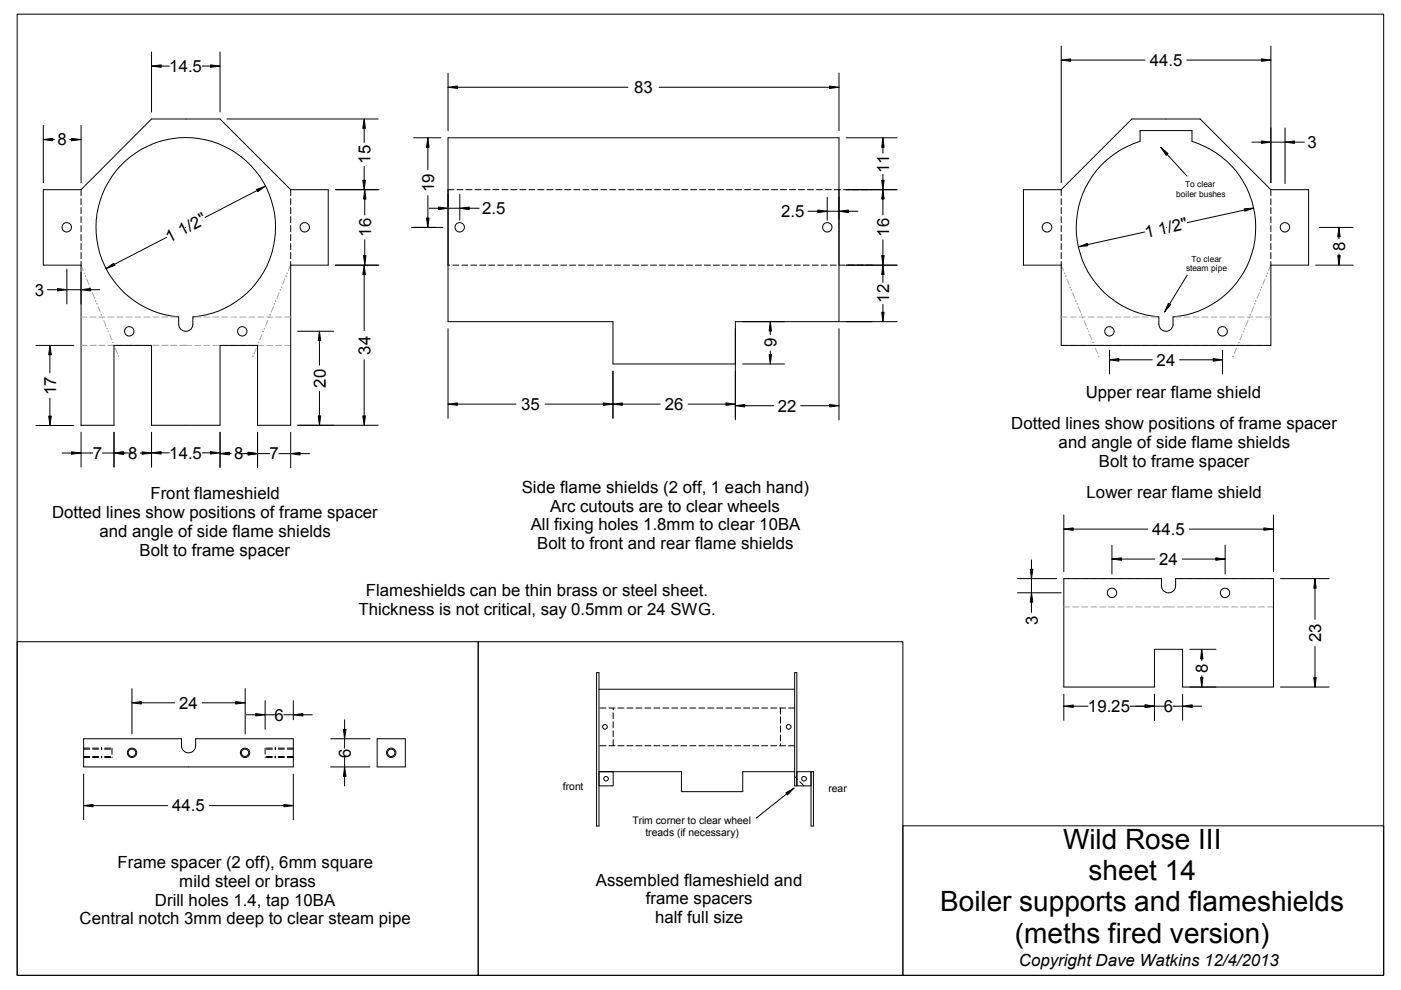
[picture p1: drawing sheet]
<svg xmlns="http://www.w3.org/2000/svg" width="297mm" height="210mm" viewBox="0 0 297 210" stroke-linecap="round" stroke-linejoin="round" font-family="sans-serif">
<g fill="none" stroke="#000" stroke-width=".21">
<path d="M3.6 3h289.8v203.8h-289.8zM32.1 14l2.1-.2v.5zM32.1 11v12.7M34.2 14h1.7M42.9 14h1.7M44.6 13.8l2 .2-2 .3zM46.6 11v12.7M95 18.5l2-.3v.6zM95 15.5v12.2M97 18.5h36.1M139.7 18.5h36.2M175.9 18.2l2 .3-2 .3z"/>
<path d="M177.9 15.5v12.2M225 12.7l2-.2v.5zM225 9.8v28.9M227 12.7h15.8M251.6 12.7h15.9M267.5 12.5l1.9 .2-1.9 .3zM269.4 9.8v28.9M9.2 29.6l2-.3v.5zM9.2 26.6v12.1M11.2 29.6h.4M14.8 29.6h.4M15.2 29.3l2 .3-2 .2z"/>
<path d="M17.2 26.6v12.1M25.5 35.2a19 19 0 0 1 31.1 4.8 19 19 0 0 1-15.7 27.2v1.5a1.5 1.5 0 0 1-1.5 1.6 1.5 1.5 0 0 1-1.5-1.6v-1.5a19 19 0 0 1-16.3-12.1 19 19 0 0 1 3.9-19.9zM48.1 25.2h32.1M76.9 38.2h.6l-.3 2zM77.2 25.2l.3 2h-.6zM77.2 27.2v3M77.2 35.3v2.9M87.7 29.2h5.8M90.7 29.2l.3 2h-.6zM90.7 31.2v4.8M179.4 29.2h10.8M186.9 38.2h.5l-.2 2z"/>
<path d="M187.2 29.2l.2 2h-.5zM187.2 31.2v1.3M187.2 37v1.2M233.3 35.2a19.6 19.6 0 0 1 8.4-5.2v-2.3h11v2.3a19 19 0 0 1 13.4 20.2 19 19 0 0 1-17.4 17v1.5a1.5 1.5 0 0 1-1.5 1.6 1.5 1.5 0 0 1-1.5-1.6v-1.5a19 19 0 0 1-16.3-12.1 19 19 0 0 1 3.9-19.9zM246.1 31.3l1.5 1.3-.3 .3zM247.5 32.8l4.2 4.5M265.4 30.1h2.1M267.5 29.9l1.9 .2-1.9 .3zM269.4 30.1h3.1M272.5 30.1l1.9-.2v.5zM272.5 27.1v11.8M274.4 30.1h2.2"/>
<path d="M14.2 57.1v7.3M17.2 40.2l14.9-15h14.5l15 15M17.2 40.2h-8v16h8M17.2 40.2v1.3M17.2 42.1v1.3M17.2 44v1.3M17.2 45.9v1.3M17.2 47.8v1.3M17.2 49.7v1.3M17.2 51.6v1.3M17.2 53.6v1.2M17.2 55.5v34.7"/>
<path d="M22.5 56.9l1.6-1.1 .3 .5zM35.3 50.3l-11 5.7M54.4 40.2l1.9-.7-1.7 1.1zM54.5 40.4l-11 5.7M61.6 40.2v1.3M61.6 42.1v1.3M61.6 44v1.3M61.6 45.9v1.3M61.6 47.8v1.3M61.6 49.7v1.3M61.6 51.6v1.3M61.6 53.6v1.2"/>
<path d="M61.6 55.5v34.7h-7v-17h-8v17h-14.5v-17h-7.9v17M61.6 40.2h8v16h-8M71.1 40.2h9.2M71.1 56.2h9.2M77.1 54.2h.5l-.3 2zM77.2 56.2l.3 2h-.6zM77.2 58.2v11.9M77.3 40.2l.3 2h-.5zM77.3 42.2v3.4M77.3 50.8v3.4M87.2 48.2h6.7M90.4 46.2h.6l-.3 2z"/>
<path d="M90.7 41.5v4.7M91 44.2h2M93 43.9l2 .3-2 .2zM95 40.2h1.3M95 56.2h.4M95 44.2h2.5M96 56.2h1.3M96.9 40.2h1.3M97.5 44.2l2-.3v.5zM97.5 41.2v5.5M97.9 56.2h1.3M98.8 40.2h1.3"/>
<path d="M99.5 44.2h2.1M99.8 56.2h1.3M100.7 40.2h1.3M101.7 56.2h1.3M102.6 40.2h1.3M103.6 56.2h1.3M104.5 40.2h1.3M105.5 56.2h1.3M106.4 40.2h1.3M107.4 56.2h1.3M108.3 40.2h1.3M109.3 56.2h1.3"/>
<path d="M110.2 40.2h1.3M111.2 56.2h1.3M112.1 40.2h1.3M113.2 56.2h1.2M114 40.2h1.3M115.1 56.2h1.2M115.9 40.2h1.3M117 56.2h1.2M117.9 40.2h1.2M118.9 56.2h1.2M119.8 40.2h1.2M120.8 56.2h1.2"/>
<path d="M121.7 40.2h1.2M122.7 56.2h1.2M123.6 40.2h1.2M124.6 56.2h1.3M125.5 40.2h1.2M126.5 56.2h1.3M127.4 40.2h1.2M128.4 56.2h1.3M129.3 40.2h1.3M130.3 56.2h1.3M131.2 40.2h1.3M132.2 56.2h1.3"/>
<path d="M133.1 40.2h1.3M134.1 56.2h1.3M135 40.2h1.3M136 56.2h1.3M136.9 40.2h1.3M137.9 56.2h1.3M138.8 40.2h1.3M139.8 56.2h1.3M140.7 40.2h1.3M141.7 56.2h1.3M142.6 40.2h1.3M143.6 56.2h1.3"/>
<path d="M144.5 40.2h1.3M145.5 56.2h1.3M146.4 40.2h1.3M147.4 56.2h1.3M148.3 40.2h1.3M149.3 56.2h1.3M150.2 40.2h1.3M151.3 56.2h1.2M152.1 40.2h1.3M153.2 56.2h1.2M154 40.2h1.3M155.1 56.2h1.2"/>
<path d="M156 40.2h1.2M157 56.2h1.2M157.9 40.2h1.2M158.9 56.2h1.2M159.8 40.2h1.2M160.8 56.2h1.2M161.7 40.2h1.2M162.7 56.2h1.3M163.6 40.2h1.2M164.6 56.2h1.3M165.5 40.2h1.2M166.5 56.2h1.3"/>
<path d="M167.4 40.2h1.3M168.4 56.2h1.3M169.3 40.2h1.3M170.3 56.2h1.3M171.2 40.2h1.3M171.3 44.8h2.1M172.2 56.2h1.3M173.1 40.2h1.3M173.4 44.5l2 .3-2 .3zM174.1 56.2h1.3M175 40.2h1.3M175.4 41.8v4.9"/>
<path d="M175.4 44.8h2.5M176 56.2h1.3M176.9 40.2h1.3M177.9 44.8l2-.3v.6zM177.9 56.2h1.3M178.8 40.2h11.4M179.4 56.2h10.8M179.9 44.8h2M186.9 54.2h.5l-.2 2zM187.2 40.2l.2 2h-.5zM187.2 56.2l.2 2h-.5zM187.2 42.2v3.4"/>
<path d="M187.2 50.8v3.4M187.2 58.2v1.7M225 40.2l15-15h14.5l14.9 15M225 40.2h-8v16h8M225 55.5v17.7h44.4v-17.7M225 40.2v1.3M225 42.1v1.3M225 44v1.3M225 45.9v1.3M225 47.8v1.3M225 49.7v1.3M225 51.6v1.3"/>
<path d="M225 53.6v1.2M228.6 52.3l1.9-.7 .1 .5zM242.7 49.2l-12.1 2.7M251.7 58.3l-3.7 6.1M263.8 44.3l2-.2-1.9 .7zM263.9 44.5l-12.2 2.7M269.4 40.2h8v16h-8M269.4 40.2v1.3M269.4 42.1v1.3M269.4 44v1.3M269.4 45.9v1.3M269.4 47.8v1.3"/>
<path d="M269.4 49.7v1.3M269.4 51.6v1.3M269.4 53.6v1.2M278.9 56.2h8M279.7 48.2h7.2M283.6 54.2h.5l-.2 2zM283.9 48.2l.2 2h-.5zM283.9 50.2v.4M283.9 53.8v.4M7.6 73.2h8.1M10 61.4h2.2M10.6 73.2l.3 2h-.6z"/>
<path d="M10.6 75.2v3.9M12.2 61.2l2 .2-2 .3zM14.2 61.4h3M17.2 61.4l2-.2v.5zM19.2 61.4h2M63.1 70.2h7.6M67.7 70.2l.3 2h-.5zM67.7 72.2v5.2M77.2 76.2v12M95 69.7v19M130 78.7v10M157.4 77.2h8.9"/>
<path d="M163.1 75.2h.5l-.3 2zM163.3 68.2l.3 2h-.5zM163.3 70.2v.8M163.3 74.4v.8M177.9 68.2v-39h-82.9v39h35v9h25.9M177.9 69.7v19.3M186.9 66.2h.5l-.2 2zM187.2 64.5v1.7M190.2 68.2h-34.3v20.8M235.2 76.3l2-.3v.6zM235.2 74.3v5M237.2 76.3h7.1"/>
<path d="M247.7 64.3l.5 .3-1.3 1.5zM250.1 76.3h7.1M257.2 76l2 .3-2 .3zM259.2 74.3v5M7.6 90.2h8.1M10.3 88.2h.6l-.3 2zM10.6 84.4v3.8M13.2 96.1h2M15.2 95.8l2 .3-2 .2zM17.2 91.7v7.3M17.2 90.2h7M17.2 96.1h2.5"/>
<path d="M21.7 96.1h2.5M24.2 96.1l2-.3v.5zM24.2 91.7v7.3M26.2 96.1h1.9M29.8 96.1h.3M30.1 95.8l2 .3-2 .2zM32.1 96l2.1-.2v.5zM32.1 91.7v7.3M34.2 96h1.7M42.9 96h1.7M44.6 95.8l2 .2-2 .3zM46.6 96.2l2-.3v.5z"/>
<path d="M46.6 91.7v7.4M48.6 96.2h.4M50.6 96.2h2M52.6 95.9l2 .3-2 .2zM52.6 95.9l2 .3-2 .3zM54.6 91.7v7.5M54.6 96.2h2.5M59.1 96.2h2.5M61.6 96.2l2-.3v.6zM61.6 91.7v7.5M63.1 90.2h17.1M63.6 96.2h2"/>
<path d="M67.5 88.2h.5l-.3 2zM67.7 83v5.2M76.9 88.2h.6l-.3 2zM95 85.7l2-.3v.5zM97 85.7h12.4M115.6 85.7h12.3M127.9 85.4l2.1 .3-2.1 .2zM130 85.7l1.9-.3v.5zM131.9 85.7h8.1M145.9 85.7h8M153.9 85.4l2 .3-2 .2zM155.9 86l2-.2v.5z"/>
<path d="M157.9 86h6.1M169.8 86h6.1M175.9 85.8l2 .2-2 .3zM218.7 118.7v2M225.5 112.2l2-.3v.5zM225.5 109.2v12M227.5 112.2h15.8M235.8 118.5l2-.2v.5zM235.8 115.6v6.1M237.8 118.5h7.1M250.7 118.5h7.1M252.2 112.2h15.8"/>
<path d="M257.8 118.3l2 .2-2 .3zM259.8 115.6v6.1M268 111.9l2 .3-2 .2zM270 109.2v12M3.6 136.1h97.8v70.7h-97.8zM101.4 136.1h90v70.7h-90zM215.7 122.7h8.3M215.7 125.7h9.3M218.4 120.7h.6l-.3 2zM218.7 125.7l.3 2h-.6zM218.7 122.7v3M218.7 127.7v2.1"/>
<path d="M225.5 122.7h20.7v1.5a1.5 1.5 0 0 0 1.6 1.5 1.5 1.5 0 0 0 1.5-1.5v-1.5h20.7v23h-19.3v-8h-5.9v8h-19.3zM252.3 137.7h5.5M254.8 137.7l.3 2h-.6zM254.8 139.7v.3M271.5 122.7h10.3M278.8 122.7l.3 2h-.6zM278.8 124.7v6.6M278.8 137.1v6.6M17.7 156.6h20.8v1.5a1.5 1.5 0 0 0 1.5 1.5 1.5 1.5 0 0 0 1.5-1.5v-1.5h20.7v6h-44.5zM17.7 158.6h1.3M17.7 158.8h1.3M19.6 158.6h1.3"/>
<path d="M19.6 158.8h1.3M21.5 158.6l.1 .1zM21.5 158.8l.1 .1zM22.2 158.6h1.2M22.2 158.8h1.2M23.7 158.6v1.3M28 149l2-.2v.5zM28 146v9.6M30 149h7.1M42.9 149h7M49.9 148.8l2.1 .2-2.1 .3zM52 146v9.6"/>
<path d="M52.2 151.6h2M54.2 151.3l2 .3-2 .2zM56.2 148.5v6.1M56.2 158.6v1.3M56.2 151.6h2M56.5 158.6h1.2M56.5 158.8h1.2M58.3 158.6l.1 .1zM58.3 158.8l.1 .1zM59 158.6h1.3M59 158.8h1.3M60.2 151.6h2"/>
<path d="M60.9 158.6h1.3M60.9 158.8h1.3M62.2 151.6l2-.3v.5zM62.2 148.5v4.1M64.2 151.6h2M70.1 156.6h8.3M72.8 154.6h.6l-.3 2zM73.1 152.6v2M73.1 156.6v2M80 156.6h5.9v6h-5.9zM126.5 142.6h.5v32.5h-.5zM127 146.1h41.5"/>
<path d="M127.2 150.1h1.3M127.2 158.1h1.3M129.1 150.1h1.3M129.1 158.1h1.3M130 150.1v.4M130 151.1v1.3M130 153v1.3M130 154.9v1.3M130 156.8v1.3M131 150.1h1.3M131 158.1h1.3M132.9 150.1h1.3"/>
<path d="M132.9 158.1h1.3M134.8 150.1h1.3M134.8 158.1h1.3M136.7 150.1h1.3M136.7 158.1h1.3M138.6 150.1h1.3M138.6 158.1h1.3M140.5 150.1h1.3M140.5 158.1h1.3M142.4 150.1h1.3M142.4 158.1h1.3M144.4 150.1h1.2"/>
<path d="M144.4 158.1h1.2M146.3 150.1h1.2M146.3 158.1h1.2M148.2 150.1h1.2M148.2 158.1h1.2M150.1 150.1h1.2M150.1 158.1h1.2M152 150.1h1.2M152 158.1h1.2M153.9 150.1h1.2M153.9 158.1h1.2M155.8 150.1h1.3"/>
<path d="M155.8 158.1h1.3M157.7 150.1h1.3M157.7 158.1h1.3M159.6 150.1h1.3M159.6 158.1h1.3M161.5 150.1h1.3M161.5 158.1h1.3M163.4 150.1h1.3M163.4 158.1h1.3M165.3 150.1h1.3M165.3 158.1h1.3M165.5 150.1v1.3"/>
<path d="M165.5 152v1.3M165.5 153.9v1.3M165.5 155.8v1.3M165.5 157.7v.4M167.2 150.1h1.3M167.2 158.1h1.3M168.5 142.6h.4v24h-.4zM225.5 149.7l2-.2v.5zM225.5 147.2v5.5M227.5 149.7h3.2M239.6 149.7h3.2M242.8 149.4l2 .3-2 .3z"/>
<path d="M244.8 147.2v5.5M244.8 149.7h2M248.7 149.7h2M250.7 149.7l2.1-.3v.6zM250.7 147.2v5.5M252.8 149.7h2M254.5 143.7h.6l-.3 2zM254.8 143.3v.4M271.5 145.7h10.3M278.5 143.7h.6l-.3 2zM17.7 170.8l2-.2v.5zM17.7 160.4h1.3"/>
<path d="M17.7 160.6h1.3M17.7 164.1v9.7M19.6 160.4h1.3M19.6 160.6h1.3M19.7 170.8h15.9M21.5 160.4h.1zM21.5 160.6l.1 .1zM22.2 160.4h1.2M22.2 160.6h1.2M23.7 160.5v.1M44.4 170.8h15.8M56.2 160.5v.1"/>
<path d="M56.5 160.4h1.2M56.5 160.6h1.2M58.3 160.4h.1zM58.3 160.6l.1 .1zM59 160.4h1.3M59 160.6h1.3M60.2 170.6l2 .2-2 .3zM60.9 160.4h1.3M60.9 160.6h1.3M62.2 164.1v9.7M70.1 162.6h8.3M73.1 162.6l.3 2h-.6z"/>
<path d="M73.1 160.6v2M73.1 164.6v2M127 163.6h3v3h-3zM127 163.6h17.5v4.3h13v-4.3h11M166.6 168.1l1.8-1-1.4 1.4zM166.8 168.3l-6.4 5.1M168.5 164.6l.6 .7M168.9 163.6h3.1v3h-3.1zM169.6 165.7l.9 .9M172 163.6h.5v11.5h-.5zM191.4 175.1h102v31.7h-102z"/>
<circle cx="14.2" cy="48.2" r="1"/>
<circle cx="64.6" cy="48.2" r="1"/>
<circle cx="97.5" cy="48.2" r="1"/>
<circle cx="175.4" cy="48.2" r="1"/>
<circle cx="222" cy="48.2" r="1.01"/>
<circle cx="272.4" cy="48.2" r="1"/>
<circle cx="27.4" cy="70.2" r="1"/>
<circle cx="51.4" cy="70.2" r="1"/>
<circle cx="235.2" cy="70.2" r="1"/>
<circle cx="259.2" cy="70.3" r="1.01"/>
<circle cx="235.8" cy="125.7" r="1"/>
<circle cx="259.7" cy="125.7" r="1"/>
<circle cx="28" cy="159.6" r=".8"/>
<circle cx="28" cy="159.6" r="1"/>
<circle cx="52" cy="159.6" r="1"/>
<circle cx="52" cy="159.6" r=".78"/>
<circle cx="82.9" cy="159.6" r="1"/>
<circle cx="82.9" cy="159.6" r=".78"/>
<circle cx="128.3" cy="154.1" r=".5"/>
<circle cx="167.2" cy="154.1" r=".5"/>
<circle cx="128.5" cy="165.1" r=".49"/>
<circle cx="170.5" cy="165.1" r=".5"/>
</g>
<g fill="none" stroke="#a8a8a8" stroke-width=".21">
<path d="M17.2 56.2l.4 1.2M17.9 57.9v.1zM18.1 58.5l.1 .1zM18.4 59.1l.5 1.2M60.4 59.1l-.5 1.2M60.6 58.5l.1 .1zM60.8 57.9l.1 .1zM61.6 56.2l-.5 1.2M225 56.2l.5 1.2M225.7 57.9l.1 .1zM225.9 58.5l.1 .1zM226.2 59.1l.5 1.2"/>
<path d="M268.2 59.1l-.4 1.2M268.4 58.5l.1 .1zM268.7 57.9l.1 .1zM269.4 56.2l-.5 1.2M17.2 73.2h1.3M17.2 67.2h1.3M19 60.9l.1 .1zM19.1 73.2h1.3M19.1 67.2h1.3M19.3 61.4l.1 .1zM19.6 62.1l.5 1.1M20.3 63.8l.1 .1z"/>
<path d="M20.5 64.4l.1 .1zM20.8 65l.5 1.2M21 73.2h1.3M21 67.2h1.3M21.5 66.7v.1zM21.7 67.3l.1 .1zM22 67.9l.5 1.2M22.7 69.7l.1 .1zM22.9 73.2h1.3M22.9 67.2h1.3M22.9 70.2l.1 .1zM23.2 70.9l.5 1.2"/>
<path d="M23.9 72.6l.1 .1zM24.1 73.2l.1 .1zM24.4 73.8l.5 1.2M24.8 73.2h1.3M24.8 67.2h1.3M25.1 75.5l.1 .1zM26.7 73.2h1.3M26.7 67.2h1.3M28.6 73.2h1.3M28.6 67.2h1.3M30.5 73.2h1.3M30.5 67.2h1.3"/>
<path d="M32.4 73.2h1.3M32.4 67.2h1.3M34.3 73.2h1.3M34.3 67.2h1.3M36.2 73.2h1.3M36.2 67.2h1.3M38.1 73.2h2.6M41.3 73.2h1.3M41.3 67.2h1.3M43.2 73.2h1.3M43.2 67.2h1.3M45.1 73.2h1.3"/>
<path d="M45.1 67.2h1.3M47 73.2h1.3M47 67.2h1.3M48.9 73.2h1.3M48.9 67.2h1.3M50.8 73.2h1.3M50.8 67.2h1.3M52.7 73.2h1.3M52.7 67.2h1.3M53.6 75.5l.1 .1zM54.4 73.8l-.5 1.2M54.6 73.2v.1z"/>
<path d="M54.6 73.2h1.3M54.6 67.2h1.3M54.8 72.6l.1 .1zM55.6 70.9l-.5 1.2M55.7 70.2l.1 .1zM56 69.7l.1 .1zM56.6 73.2h1.2M56.6 67.2h1.2M56.8 67.9l-.5 1.2M57 67.3l.1 .1zM57.2 66.7l.1 .1zM58 65l-.5 1.2"/>
<path d="M58.2 64.4l.1 .1zM58.4 63.8l.1 .1zM58.5 73.2h1.2M58.5 67.2h1.2M59.2 62.1l-.5 1.1M59.4 61.4l.1 .1zM59.6 60.9l.1 .1zM60.4 73.2h1.2M60.4 67.2h1.2M225 73.2h1.3M225 67.2h1.3M226.9 60.9v.1z"/>
<path d="M226.9 73.2h1.3M226.9 67.2h1.3M227.1 61.4l.1 .1zM227.4 62.1l.5 1.1M228.1 63.8l.1 .1zM228.3 64.4l.1 .1zM228.6 65l.5 1.2M228.8 73.2h1.3M228.8 67.2h1.3M229.3 66.7l.1 .1zM229.5 67.3l.1 .1zM229.8 67.9l.5 1.2"/>
<path d="M230.5 69.7l.1 .1zM230.7 73.2h1.3M230.7 67.2h1.3M230.8 70.2v.1zM231.1 70.9l.4 1.2M231.7 72.6l.1 .1zM232 73.2l.1 .1zM232.2 73.8l.5 1.2M232.6 73.2h1.3M232.6 67.2h1.3M232.9 75.5l.1 .1zM234.5 73.2h1.3"/>
<path d="M234.5 67.2h1.3M236.4 73.2h1.3M236.4 67.2h1.3M238.3 73.2h1.3M238.3 67.2h1.3M240.2 73.2h1.3M240.2 67.2h1.3M242.1 73.2h1.3M242.1 67.2h1.3M244 73.2h1.3M244 67.2h1.3M246 73.2h2.5"/>
<path d="M249.1 73.2h1.3M249.1 67.2h1.3M251 73.2h1.3M251 67.2h1.3M252.9 73.2h1.3M252.9 67.2h1.3M254.8 73.2h1.3M254.8 67.2h1.3M256.7 73.2h1.3M256.7 67.2h1.3M258.7 73.2h1.2M258.7 67.2h1.2"/>
<path d="M260.6 73.2h1.2M260.6 67.2h1.2M261.4 75.5l.1 .1zM262.2 73.8l-.5 1.2M262.4 73.2l.1 .1zM262.5 73.2h1.2M262.5 67.2h1.2M262.6 72.6l.1 .1zM263.4 70.9l-.5 1.2M263.6 70.2l.1 .1zM263.8 69.7l.1 .1zM264.4 73.2h1.2"/>
<path d="M264.4 67.2h1.2M264.6 67.9l-.5 1.2M264.8 67.3l.1 .1zM265 66.7l.1 .1zM265.8 65l-.5 1.2M266 64.4l.1 .1zM266.2 63.8l.1 .1zM266.3 73.2h1.2M266.3 67.2h1.2M267 62.1l-.5 1.1M267.2 61.4l.1 .1zM267.5 60.9v.1z"/>
<path d="M268.2 73.2h1.2M268.2 67.2h1.2M225.5 128.7h1.3M225.5 122.7h1.3M227.5 128.7h1.2M227.5 122.7h1.2M229.4 128.7h1.2M229.4 122.7h1.2M231.3 128.7h1.2M231.3 122.7h1.2M233.2 128.7h1.2M233.2 122.7h1.2"/>
<path d="M235.1 128.7h1.2M235.1 122.7h1.2M237 128.7h1.2M237 122.7h1.2M238.9 128.7h1.3M238.9 122.7h1.3M240.8 128.7h1.3M240.8 122.7h1.3M242.7 128.7h1.3M242.7 122.7h1.3M244.6 128.7h1.3M244.6 122.7h1.3"/>
<path d="M246.5 128.7h2.5M249.7 128.7h1.2M249.7 122.7h1.2M251.6 128.7h1.3M251.6 122.7h1.3M253.5 128.7h1.3M253.5 122.7h1.3M255.4 128.7h1.3M255.4 122.7h1.3M257.3 128.7h1.3M257.3 122.7h1.3M259.2 128.7h1.3"/>
<path d="M259.2 122.7h1.3M261.1 128.7h1.3M261.1 122.7h1.3M263 128.7h1.3M263 122.7h1.3M264.9 128.7h1.3M264.9 122.7h1.3M266.8 128.7h1.3M266.8 122.7h1.3M268.7 128.7h1.3M268.7 122.7h1.3"/>
</g>
<g fill="#000">
<path d="M32.1 14l2.1-.2v.5l-2.1-.3h2.1z" fill-rule="evenodd"/>
<path d="M44.6 13.8l2 .2h-2h2l-2 .3z" fill-rule="evenodd"/>
<path d="M95 18.5l2-.3v.6l-2-.3h2z" fill-rule="evenodd"/>
<path d="M175.9 18.2l2 .3h-2h2l-2 .3z" fill-rule="evenodd"/>
<path d="M225 12.7l2-.2v.5l-2-.3h2z" fill-rule="evenodd"/>
<path d="M267.5 12.5l1.9 .2h-1.9h1.9l-1.9 .3z" fill-rule="evenodd"/>
<path d="M9.2 29.6l2-.3v.5l-2-.2h2z" fill-rule="evenodd"/>
<path d="M15.2 29.3l2 .3h-2h2l-2 .2z" fill-rule="evenodd"/>
<path d="M76.9 38.2h.6l-.3 2v-2v2z" fill-rule="evenodd"/>
<path d="M77.2 25.2l.3 2h-.6l.3-2v2z" fill-rule="evenodd"/>
<path d="M90.7 29.2l.3 2h-.6l.3-2v2z" fill-rule="evenodd"/>
<path d="M187.2 29.2l.2 2h-.5l.3-2v2z" fill-rule="evenodd"/>
<path d="M186.9 38.2h.5l-.2 2v-2v2z" fill-rule="evenodd"/>
<path d="M246.1 31.3l1.5 1.3-.3 .3-1.2-1.6 1.4 1.5z" fill-rule="evenodd"/>
<path d="M267.5 29.9l1.9 .2h-1.9h1.9l-1.9 .3z" fill-rule="evenodd"/>
<path d="M272.5 30.1l1.9-.2v.5l-1.9-.3h1.9z" fill-rule="evenodd"/>
<path d="M22.5 56.9l1.6-1.1 .3 .5-1.9 .6 1.8-.9z" fill-rule="evenodd"/>
<path d="M54.4 40.2l1.9-.7-1.8 .9 1.8-.9-1.7 1.1z" fill-rule="evenodd"/>
<path d="M77.2 56.2l.3 2h-.6l.3-2v2z" fill-rule="evenodd"/>
<path d="M77.1 54.2h.5l-.3 2v-2v2z" fill-rule="evenodd"/>
<path d="M77.3 40.2l.3 2h-.5l.2-2v2z" fill-rule="evenodd"/>
<path d="M90.4 46.2h.6l-.3 2v-2v2z" fill-rule="evenodd"/>
<path d="M93 43.9l2 .3h-2h2l-2 .2z" fill-rule="evenodd"/>
<path d="M97.5 44.2l2-.3v.5l-2-.2h2z" fill-rule="evenodd"/>
<path d="M173.4 44.5l2 .3h-2h2l-2 .3z" fill-rule="evenodd"/>
<path d="M177.9 44.8l2-.3v.6l-2-.3h2z" fill-rule="evenodd"/>
<path d="M187.2 40.2l.2 2h-.5l.3-2v2z" fill-rule="evenodd"/>
<path d="M186.9 54.2h.5l-.2 2v-2v2z" fill-rule="evenodd"/>
<path d="M187.2 56.2l.2 2h-.5l.3-2v2z" fill-rule="evenodd"/>
<path d="M228.6 52.3l1.9-.7 .1 .5-2 .2 2-.4z" fill-rule="evenodd"/>
<path d="M263.8 44.3l2-.2-1.9 .4 1.9-.4-1.9 .7z" fill-rule="evenodd"/>
<path d="M283.6 54.2h.5l-.2 2v-2v2z" fill-rule="evenodd"/>
<path d="M283.9 48.2l.2 2h-.5l.3-2v2z" fill-rule="evenodd"/>
<path d="M10.6 73.2l.3 2h-.6l.3-2v2z" fill-rule="evenodd"/>
<path d="M12.2 61.2l2 .2h-2h2l-2 .3z" fill-rule="evenodd"/>
<path d="M17.2 61.4l2-.2v.5l-2-.3h2z" fill-rule="evenodd"/>
<path d="M67.7 70.2l.3 2h-.5l.2-2v2z" fill-rule="evenodd"/>
<path d="M163.3 68.2l.3 2h-.5l.2-2v2z" fill-rule="evenodd"/>
<path d="M163.1 75.2h.5l-.3 2v-2v2z" fill-rule="evenodd"/>
<path d="M186.9 66.2h.5l-.2 2v-2v2z" fill-rule="evenodd"/>
<path d="M235.2 76.3l2-.3v.6l-2-.3h2z" fill-rule="evenodd"/>
<path d="M247.7 64.3l.5 .3-1.3 1.5 1.1-1.7-1.1 1.7z" fill-rule="evenodd"/>
<path d="M257.2 76l2 .3h-2h2l-2 .3z" fill-rule="evenodd"/>
<path d="M10.3 88.2h.6l-.3 2v-2v2z" fill-rule="evenodd"/>
<path d="M15.2 95.8l2 .3h-2h2l-2 .2z" fill-rule="evenodd"/>
<path d="M24.2 96.1l2-.3v.5l-2-.2h2z" fill-rule="evenodd"/>
<path d="M24.2 96.1l2-.3v.5l-2-.2h2z" fill-rule="evenodd"/>
<path d="M30.1 95.8l2 .3h-2h2l-2 .2z" fill-rule="evenodd"/>
<path d="M32.1 96l2.1-.2v.5l-2.1-.3h2.1z" fill-rule="evenodd"/>
<path d="M44.6 95.8l2 .2h-2h2l-2 .3z" fill-rule="evenodd"/>
<path d="M46.6 96.2l2-.3v.5l-2-.2h2z" fill-rule="evenodd"/>
<path d="M52.6 95.9l2 .3h-2h2l-2 .2z" fill-rule="evenodd"/>
<path d="M52.6 95.9l2 .3h-2h2l-2 .3z" fill-rule="evenodd"/>
<path d="M61.6 96.2l2-.3v.6l-2-.3h2z" fill-rule="evenodd"/>
<path d="M67.5 88.2h.5l-.3 2v-2v2z" fill-rule="evenodd"/>
<path d="M76.9 88.2h.6l-.3 2v-2v2z" fill-rule="evenodd"/>
<path d="M95 85.7l2-.3v.5l-2-.2h2z" fill-rule="evenodd"/>
<path d="M127.9 85.4l2.1 .3h-2.1h2.1l-2.1 .2z" fill-rule="evenodd"/>
<path d="M130 85.7l1.9-.3v.5l-1.9-.2h1.9z" fill-rule="evenodd"/>
<path d="M153.9 85.4l2 .3h-2h2l-2 .2z" fill-rule="evenodd"/>
<path d="M155.9 86l2-.2v.5l-2-.3h2z" fill-rule="evenodd"/>
<path d="M175.9 85.8l2 .2h-2h2l-2 .3z" fill-rule="evenodd"/>
<path d="M225.5 112.2l2-.3v.5l-2-.2h2z" fill-rule="evenodd"/>
<path d="M235.8 118.5l2-.2v.5l-2-.3h2z" fill-rule="evenodd"/>
<path d="M257.8 118.3l2 .2h-2h2l-2 .3z" fill-rule="evenodd"/>
<path d="M268 111.9l2 .3h-2h2l-2 .2z" fill-rule="evenodd"/>
<path d="M218.7 125.7l.3 2h-.6l.3-2v2z" fill-rule="evenodd"/>
<path d="M218.4 120.7h.6l-.3 2v-2v2z" fill-rule="evenodd"/>
<path d="M254.8 137.7l.3 2h-.6l.3-2v2z" fill-rule="evenodd"/>
<path d="M278.8 122.7l.3 2h-.6l.3-2v2z" fill-rule="evenodd"/>
<path d="M28 149l2-.2v.5l-2-.3h2z" fill-rule="evenodd"/>
<path d="M49.9 148.8l2.1 .2h-2.1h2.1l-2.1 .3z" fill-rule="evenodd"/>
<path d="M54.2 151.3l2 .3h-2h2l-2 .2z" fill-rule="evenodd"/>
<path d="M62.2 151.6l2-.3v.5l-2-.2h2z" fill-rule="evenodd"/>
<path d="M72.8 154.6h.6l-.3 2v-2v2z" fill-rule="evenodd"/>
<path d="M225.5 149.7l2-.2v.5l-2-.3h2z" fill-rule="evenodd"/>
<path d="M242.8 149.4l2 .3h-2h2l-2 .3z" fill-rule="evenodd"/>
<path d="M242.8 149.5l2 .2h-2h2l-2 .3z" fill-rule="evenodd"/>
<path d="M250.7 149.7l2.1-.3v.6l-2.1-.3h2.1z" fill-rule="evenodd"/>
<path d="M254.5 143.7h.6l-.3 2v-2v2z" fill-rule="evenodd"/>
<path d="M278.5 143.7h.6l-.3 2v-2v2z" fill-rule="evenodd"/>
<path d="M17.7 170.8l2-.2v.5l-2-.3h2z" fill-rule="evenodd"/>
<path d="M60.2 170.6l2 .2h-2h2l-2 .3z" fill-rule="evenodd"/>
<path d="M73.1 162.6l.3 2h-.6l.3-2v2z" fill-rule="evenodd"/>
<path d="M166.6 168.1l1.8-1-1.6 1.2 1.6-1.2-1.4 1.4z" fill-rule="evenodd"/>
</g>
<g font-size="5.9">
<text x="225.4" y="180">Wild Rose III</text>
<text x="230.8" y="186.6">sheet 14</text>
<text x="199.3" y="193.3">Boiler supports and flameshields</text>
<text x="215.2" y="199.9">(meths fired version)</text>
</g>
<g font-size="3.6">
<text x="35.9" y="15.2">14.5</text>
<text x="243.8" y="14">44.5</text>
<text x="134.4" y="19.7">83</text>
<text x="12.2" y="30.8">8</text>
<text x="78.5" y="34.7" transform="rotate(-90 78.5 34.7)">15</text>
<text x="277.2" y="31.4">3</text>
<text x="92" y="40.7" transform="rotate(-90 92 40.7)">19</text>
<text x="188.5" y="36.7" transform="rotate(-90 188.5 36.7)">11</text>
<text x="102.2" y="45.4">2.5</text>
<text x="165.6" y="46">2.5</text>
<text x="35.9" y="51.4" transform="rotate(-27 35.9 51.4)">1</text>
<text x="38.5" y="50.1" transform="rotate(-27 38.5 50.1)">1/2&quot;</text>
<text x="78.7" y="50.2" transform="rotate(-90 78.7 50.2)">16</text>
<text x="188.5" y="50.2" transform="rotate(-90 188.5 50.2)">16</text>
<text x="243" y="50.4" transform="rotate(-12 243 50.4)">1</text>
<text x="245.9" y="49.8" transform="rotate(-12 245.9 49.8)">1/2&quot;</text>
<text x="285.2" y="53.2" transform="rotate(-90 285.2 53.2)">8</text>
<text x="7.4" y="62.7">3</text>
<text x="188.5" y="64.2" transform="rotate(-90 188.5 64.2)">12</text>
<text x="78.5" y="75.2" transform="rotate(-90 78.5 75.2)">34</text>
<text x="164.6" y="73.7" transform="rotate(-90 164.6 73.7)">9</text>
<text x="245.2" y="77.5">24</text>
<text x="11.9" y="83.7" transform="rotate(-90 11.9 83.7)">17</text>
<text x="69.1" y="82.2" transform="rotate(-90 69.1 82.2)">20</text>
<text x="110.5" y="86.9">35</text>
<text x="140.9" y="86.9">26</text>
<text x="164.9" y="87.2">22</text>
<text x="230.2" y="84.4">Upper rear flame shield</text>
<text x="214.4" y="90.9">Dotted lines show positions of frame spacer</text>
<text x="224.4" y="94.9">and angle of side flame shields</text>
<text x="19.7" y="97.3">7</text>
<text x="27.2" y="97.3">8</text>
<text x="35.9" y="97.2">14.5</text>
<text x="49.7" y="97.4">8</text>
<text x="57.1" y="97.4">7</text>
<text x="233" y="98.9">Bolt to frame spacer</text>
<text x="31.9" y="105.9">Front flameshield</text>
<text x="110.6" y="104.4">Side flame shields (2 off, 1 each hand)</text>
<text x="230.4" y="105.5">Lower rear flame shield</text>
<text x="11" y="109.9">Dotted lines show positions of frame spacer</text>
<text x="21.1" y="113.9">and angle of side flame shields</text>
<text x="112.5" y="112.4">All fixing holes 1.8mm to clear 10BA</text>
<text x="116.7" y="108.5">Arc cutouts are to clear wheels</text>
<text x="244.3" y="113.4">44.5</text>
<text x="29.6" y="117.9">Bolt to frame spacer</text>
<text x="113.9" y="116.5">Bolt to front and rear flame shields</text>
<text x="245.8" y="119.8">24</text>
<text x="76" y="130.4">Thickness is not critical, say 0.5mm or 24 SWG.</text>
<text x="77.6" y="126.4">Flameshields can be thin brass or steel sheet.</text>
<text x="220" y="132.5" transform="rotate(-90 220 132.5)">3</text>
<text x="280.1" y="136.2" transform="rotate(-90 280.1 136.2)">23</text>
<text x="256.1" y="142.7" transform="rotate(-90 256.1 142.7)">8</text>
<text x="38" y="150.2">24</text>
<text x="58.2" y="152.8">6</text>
<text x="230.7" y="151">19.25</text>
<text x="246.8" y="150.9">6</text>
<text x="74.4" y="160.6" transform="rotate(-90 74.4 160.6)">6</text>
<text x="36.5" y="172">44.5</text>
<text x="24.9" y="184">Frame spacer (2 off), 6mm square</text>
<text x="38" y="188">mild steel or brass</text>
<text x="126.4" y="187.7">Assembled flameshield and</text>
<text x="136.9" y="191.8">frame spacers</text>
<text x="16.9" y="196">Central notch 3mm deep to clear steam pipe</text>
<text x="32.8" y="192">Drill holes 1.4, tap 10BA</text>
<text x="138.9" y="195.7">half full size</text>
<text x="216" y="204.9">Copyright Dave Watkins 12/4/2013</text>
</g>
<g font-size="2.2">
<text x="119.3" y="167.4">front</text>
<text x="175.6" y="168">rear</text>
<text x="134.1" y="174.7">Trim corner to clear wheel</text>
<text x="136.9" y="177.2">treads (if necessary)</text>
</g>
<g font-size="1.8">
<text x="249.4" y="41.7">boiler bushes</text>
<text x="251.2" y="39.8">To clear</text>
<text x="251.5" y="57.5">steam pipe</text>
<text x="252.6" y="55.5">To clear</text>
</g>
</svg>
